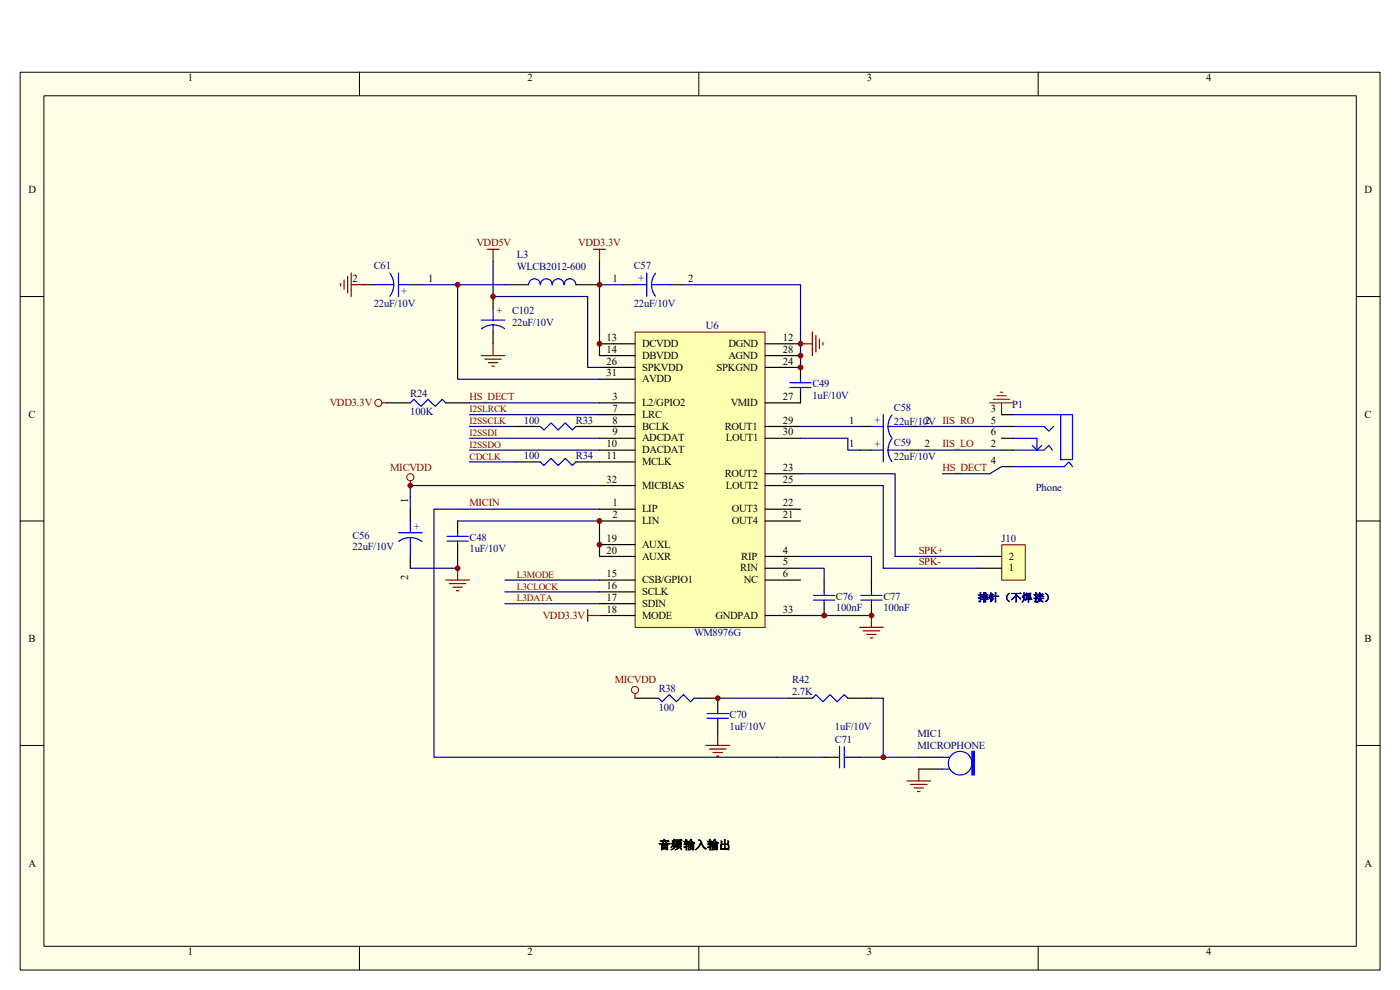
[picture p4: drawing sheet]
<svg xmlns="http://www.w3.org/2000/svg" width="297mm" height="210mm" viewBox="0 0 297 210" stroke-linecap="round" stroke-linejoin="round" font-family="sans-serif">
<path d="M4.3 15.3h288.5v190.5h-288.5z" fill="#ffffe8"/>
<g fill="none" stroke="#000" stroke-width=".21">
<path d="M4.3 15.3h288.5v190.5h-288.5zM76.3 15.3v5M148.3 15.3v5M220.2 15.3v5M9.3 20.3h278.4v180.4h-278.4zM4.3 62.9h5M287.7 62.9h5M4.3 110.5h5M287.7 110.5h5M4.3 158.1h5M287.7 158.1h5M76.3 200.7v5.1"/>
<path d="M148.3 200.7v5.1M220.2 200.7v5.1"/>
</g>
<g fill="none" stroke="#000" stroke-width=".25">
<path d="M77 60.4h2.5M87 60.4h2.6M107.1 60.4h5M122.2 60.4h5M132.2 60.4h2.5M142.2 60.4h2.5M169.8 77.9v2.5M82 85.5h5M94.6 85.5h5M169.8 83v2.5M182.4 90.5h2.5M182.4 95.5h2.5"/>
<path d="M192.4 90.5h2.5M192.4 95.5h2.5M212.5 90.5h2.5M212.5 95.5h2.5M212.5 88h2.5M212.5 93h2.5M212.5 99h2.5M225 97.5h.1M87 108v2.5M87 118v2.5M97.1 110.5v2.5M97.1 115.5v2.5"/>
<path d="M134.7 148.1h5M147.3 148.1h5v2.5M152.3 153.1v2.5M167.3 148.1h5M179.9 148.1h5M174.8 160.6h2.6M179.9 160.6h2.5"/>
</g>
<g fill="none" stroke="#00f" stroke-width=".25">
<path d="M82.7 58l.7 1.4 .1 1M84.5 57.9v5M137.2 57.9v5M139.1 58l-.7 1.4-.2 1M79.5 60.4h4M83.5 60.4l-.1 1-.7 1.4M84.5 60.4h2.5M112.1 60.4a1.25 1.25 0 0 1 1.3-1.3 1.25 1.25 0 0 1 1.2 1.3 1.25 1.25 0 0 1 1.3-1.3 1.25 1.25 0 0 1 1.2 1.3 1.25 1.25 0 0 1 1.3-1.3 1.25 1.25 0 0 1 1.3 1.3 1.25 1.25 0 0 1 1.2-1.3 1.25 1.25 0 0 1 1.3 1.3M134.7 60.4h2.5M138.2 60.4l.2 1 .7 1.4M138.2 60.4h4M87 85.5l.8-.8 1.5 1.5 1.5-1.5 1.5 1.5 1.5-1.5 .8 .8"/>
<path d="M167.6 81.2h4.5M167.6 82.2h4.5M169.8 80.4v.8M169.8 82.2v.8M184.9 90.5h2.5M184.9 95.5h2.5M187.4 88v10M188.4 90.5l.1 1 .7 1.4M188.4 95.5l.1 1 .7 1.4M188.4 90.5h4M188.4 95.5h4M189.2 88l-.7 1.4-.1 1.1"/>
<path d="M189.2 93l-.7 1.4-.1 1.1M215 90.5h6.5l1 1 1-1M215 95.5h6.5l1-1 .8 1M215 99h10.8l1-1 .7 1M215 88h10M215 93h5v2.2M219 94.5l1 1 1-1M225 88h2.5v9.5h-2.5zM84.5 113h5.1M87 114l1.1 .2 1.4 .7M87 114l-1 .2-1.4 .7M87 110.5v2.5"/>
<path d="M87 114v4M94.8 114.8h4.5M94.8 113.8h4.5M97.1 113v.8M97.1 114.8v.7M139.7 148.1l.8 .8 1.5-1.5 1.5 1.5 1.5-1.5 1.5 1.5 .8-.8M150 152.4h4.5M150 151.4h4.5M152.3 150.6v.8M152.3 152.4v.7M172.3 148.1l.8-.7 1.5 1.5 1.5-1.5 1.5 1.5 1.5-1.5 .8 .7M178.1 158.4v4.5"/>
<path d="M179.1 158.4v4.5M177.4 160.6h.7M179.1 160.6h.8"/>
</g>
<path d="M189.9 118h17.6M187.4 120.5h20.1M152.3 148.1h15M184.9 148.1h2.5v12.5M164.8 160.6h10M182.4 160.6h12.5" fill="none" stroke="#000080" stroke-width=".25"/>
<g fill="none" stroke="#800000" stroke-width=".21">
<circle cx="80.3" cy="85.5" r=".75"/>
<circle cx="134.7" cy="146.4" r=".75"/>
</g>
<g fill="none" stroke="#800000" stroke-width=".25">
<path d="M125.9 52.9h2.5M127.2 52.9v2.5M81 85.5h1M134.7 147.1v1M149.8 158.1h5M150.5 158.9h3.5M151.3 159.6h2M152.3 155.6v2.5M152 160.4h.5M192.4 165.7h5M193.2 166.4h3.5M193.9 167.2h2"/>
<path d="M194.7 167.9h.5M194.9 163.2v2.5"/>
</g>
<path d="M134.8 70.5h27.5v62.6h-27.5z" fill="#ffffb0"/>
<g fill="none" stroke="#800000" stroke-width=".21">
<path d="M134.7 70.4h27.6v62.7h-27.6z"/>
<circle cx="87" cy="101.3" r=".75"/>
</g>
<g fill="none" stroke="#000" stroke-width=".25">
<path d="M104.6 62.9v2.5M104.6 70.4v2.5M127.2 72.9h7.5M127.2 75.4h7.5M127.2 77.9h7.5M162.3 72.9h7.5M162.3 75.4h7.5M162.3 77.9h7.5M109.6 90.5h5M109.6 98h5M122.2 90.5h12.5M122.2 98h12.5"/>
<path d="M127.2 80.4h7.5M127.2 88h7.5M127.2 93h7.5M127.2 95.5h7.5M127.2 85.5h7.5M162.3 90.5h7.5M162.3 93h7.5M162.3 85.5h7.5M127.2 118h7.5M127.2 108h7.5M127.2 110.5h7.5M127.2 103h7.5"/>
<path d="M127.2 115.5h7.5M162.3 118h7.5M162.3 108h7.5M162.3 110.5h7.5M162.3 103h7.5M162.3 100.5h7.5M127.2 123.1h7.5M127.2 125.6h7.5M127.2 128.1h7.5M127.2 130.6h7.5M162.3 120.5h7.5M162.3 123.1h7.5"/>
<path d="M162.3 130.6h7.5M194.9 160.6h5M194.9 163.2h5"/>
</g>
<g fill="none" stroke="#000080" stroke-width=".25">
<path d="M104.6 55.4v7.5h20.1v15h2.5M127.2 55.4v20M89.6 60.4h17.5M97.1 60.4v20h30.1M127.2 60.4h5M144.7 60.4h25.1v17.5M99.6 95.5h27.6M99.6 93h27.6M99.6 88h27.6M99.6 98h10M99.6 90.5h10M99.6 85.5h27.6"/>
<path d="M169.8 93h10.1v2.5h2.5M169.8 90.5h12.6M194.9 95.5h17.6M194.9 90.5h17.6M212.5 99l-2.5 1.5h-10.1M97.1 118v2.5h-10.1M97.1 110.5h30.1v7.5M127.2 108h-35.1v52.6h72.7M127.2 103h-40.2v5M169.8 103h17.6v17.5M169.8 100.5h20.1v17.5M107.1 123.1h20.1"/>
<path d="M107.1 128.1h20.1M107.1 125.6h20.1"/>
</g>
<g fill="none" stroke="#800000" stroke-width=".25">
<path d="M73 59.4v2M73.8 58.6v3.6M74.5 57.9v5M103.4 52.9h2.5M104.6 52.9v2.5M72.2 60.1v.6M74.5 60.4h2.5M102.1 75.4h5M102.9 76.2h3.5M103.6 76.9h2M104.4 77.7h.5M104.6 72.9v2.5"/>
<path d="M169.8 72.9h2.5M172.3 70.4v5M173.1 71.2v3.5M173.8 71.9v2M174.6 72.7v.5M87 102v1M94.6 123.1h5M95.3 123.8h3.5M96.1 124.6h2M96.8 125.3h.5M97.1 120.5v2.6M124.7 129.3v2.5"/>
<path d="M124.7 130.6h2.5M182.4 133.1h5M183.1 133.8h3.5M183.9 134.6h2M184.6 135.3h.5M184.9 130.6v2.5"/>
</g>
<g fill="none" stroke="#00f" stroke-width=".25">
<path d="M102.1 67.9h5M104.6 68.9l1 .2 1.5 .7M104.6 68.9l-1 .2-1.4 .7M104.6 65.4v2.5M104.6 68.9v1.5M114.6 98l.8 .7 1.5-1.5 1.5 1.5 1.5-1.5 1.5 1.5 .8-.7M114.6 90.5l.8 .7 1.5-1.5 1.5 1.5 1.5-1.5 1.5 1.5 .8-.7M199.9 163.2h1.5M199.9 160.6h1.5"/>
<circle cx="203.7" cy="161.9" r="2.51"/>
</g>
<path d="M210 85.5h5M210.7 84.7h3.5M211.5 84h2M212.2 83.2h.5M212.5 85.5v2.5" fill="none" stroke="#f00" stroke-width=".25"/>
<g fill="#800000" stroke="#800000" stroke-width=".21">
<circle cx="152.3" cy="148.1" r=".5"/>
<circle cx="187.4" cy="160.6" r=".5"/>
<circle cx="169.8" cy="77.9" r=".5"/>
<circle cx="127.2" cy="72.9" r=".5"/>
<circle cx="169.8" cy="75.4" r=".5"/>
<circle cx="169.8" cy="72.9" r=".5"/>
<circle cx="97.1" cy="60.4" r=".5"/>
<circle cx="104.6" cy="62.9" r=".5"/>
<circle cx="87" cy="103" r=".5"/>
<circle cx="97.1" cy="120.5" r=".5"/>
<circle cx="127.2" cy="110.5" r=".5"/>
<circle cx="127.2" cy="115.5" r=".5"/>
</g>
<path d="M206.2 159.4h.5v5h-.5z" fill-rule="evenodd" fill="#00f" stroke="#00f" stroke-width=".25"/>
<path d="M212.6 115.6h4.9v7.5h-4.9z" fill="#ffffb0"/>
<path d="M212.5 115.6h5v7.5h-5z" fill="none" stroke="#800000" stroke-width=".21"/>
<path d="M207.5 118h5M174.8 123.1v2.5M174.8 128.1v2.5M184.9 123.1v2.5M184.9 128.1v2.5M207.5 120.5h5" fill="none" stroke="#000" stroke-width=".25"/>
<path d="M172.6 127.3h4.5M172.6 126.3h4.5M174.8 125.6v.7M174.8 127.3v.8M182.6 127.3h4.5M182.6 126.3h4.5M184.9 125.6v.7M184.9 127.3v.8" fill="none" stroke="#00f" stroke-width=".25"/>
<path d="M169.8 118h15.1v5.1M169.8 120.5h5v2.6M169.8 130.6h15.1" fill="none" stroke="#000080" stroke-width=".25"/>
<g fill="#800000" stroke="#800000" stroke-width=".21">
<circle cx="174.8" cy="130.6" r=".5"/>
<circle cx="184.9" cy="130.6" r=".5"/>
<circle cx="127.2" cy="60.4" r=".5"/>
</g>
<text font-size="2.5" x="139.7" y="180.1">音频输入输出</text>
<g font-size="2.3">
<text x="39.9" y="17.2">1</text>
<text x="111.9" y="17.2">2</text>
<text x="183.9" y="17.2">3</text>
<text x="255.9" y="17.2">4</text>
<text x="6" y="41">D</text>
<text x="289.5" y="41">D</text>
<text x="74.8" y="59.8">2</text>
<text x="90.8" y="59.8">1</text>
<text x="130" y="59.8">1</text>
<text x="146" y="59.8">2</text>
<text x="128.7" y="72.3">13</text>
<text x="128.7" y="74.8">14</text>
<text x="128.7" y="77.3">26</text>
<text x="136.2" y="73.6">DCVDD</text>
<text x="136.2" y="76.1">DBVDD</text>
<text x="154.5" y="76.1">AGND</text>
<text x="154.5" y="73.6">DGND</text>
<text x="166.1" y="77.3">24</text>
<text x="166.1" y="74.8">28</text>
<text x="166.1" y="72.3">12</text>
<text x="128.7" y="79.8">31</text>
<text x="136.2" y="78.6">SPKVDD</text>
<text x="136.2" y="81.1">AVDD</text>
<text x="152" y="78.6">SPKGND</text>
<text x="6" y="88.6">C</text>
<text x="130" y="87.4">7</text>
<text x="130" y="89.9">8</text>
<text x="130" y="84.9">3</text>
<text x="136.2" y="88.6">LRC</text>
<text x="136.2" y="86.1">L2/GPIO2</text>
<text x="155" y="86.1">VMID</text>
<text x="166.1" y="89.9">29</text>
<text x="166.1" y="84.9">27</text>
<text x="180.1" y="89.9">1</text>
<text x="196.2" y="89.9">2</text>
<text x="210.2" y="87.4">3</text>
<text x="210.2" y="89.9">5</text>
<text x="289.5" y="88.6">C</text>
<text x="128.7" y="94.9">10</text>
<text x="130" y="92.4">9</text>
<text x="136.2" y="91.1">BCLK</text>
<text x="136.2" y="93.6">ADCDAT</text>
<text x="153.8" y="91.1">ROUT1</text>
<text x="154" y="93.6">LOUT1</text>
<text x="166.1" y="92.4">30</text>
<text x="180.1" y="94.9">1</text>
<text x="196.2" y="94.9">2</text>
<text x="210.2" y="92.4">6</text>
<text x="210.2" y="94.9">2</text>
<text x="128.7" y="97.4">11</text>
<text x="136.2" y="96.1">DACDAT</text>
<text x="136.2" y="98.6">MCLK</text>
<text x="153.8" y="101.1">ROUT2</text>
<text x="166.1" y="99.9">23</text>
<text x="210.2" y="98.4">4</text>
<text x="86.6" y="106.8" transform="rotate(-90 86.6 106.8)">1</text>
<text x="128.7" y="102.4">32</text>
<text x="130" y="107.4">1</text>
<text x="136.2" y="103.7">MICBIAS</text>
<text x="154" y="103.7">LOUT2</text>
<text x="166.1" y="107.4">22</text>
<text x="166.1" y="102.4">25</text>
<text x="130" y="109.9">2</text>
<text x="136.2" y="108.7">LIP</text>
<text x="136.2" y="111.2">LIN</text>
<text x="155.3" y="108.7">OUT3</text>
<text x="155.3" y="111.2">OUT4</text>
<text x="166.1" y="109.9">21</text>
<text x="128.7" y="114.9">19</text>
<text x="128.7" y="117.4">20</text>
<text x="136.2" y="116.2">AUXL</text>
<text x="136.2" y="118.7">AUXR</text>
<text x="157.3" y="118.7">RIP</text>
<text x="166.1" y="117.4">4</text>
<text x="166.1" y="119.9">5</text>
<text x="214" y="118.7">2</text>
<text x="86.6" y="123.1" transform="rotate(-90 86.6 123.1)">2</text>
<text x="128.7" y="122.5">15</text>
<text x="128.7" y="125">16</text>
<text x="136.2" y="123.7">CSB/GPIO1</text>
<text x="157.1" y="121.2">RIN</text>
<text x="157.8" y="123.7">NC</text>
<text x="166.1" y="122.5">6</text>
<text x="214" y="121.2">1</text>
<text x="128.7" y="127.5">17</text>
<text x="128.7" y="130">18</text>
<text x="136.2" y="126.2">SCLK</text>
<text x="136.2" y="128.7">SDIN</text>
<text x="136.2" y="131.2">MODE</text>
<text x="151.8" y="131.2">GNDPAD</text>
<text x="166.1" y="130">33</text>
<text x="6" y="136.2">B</text>
<text x="289.5" y="136.2">B</text>
<text x="6" y="183.9">A</text>
<text x="289.5" y="183.9">A</text>
<text x="39.9" y="202.6">1</text>
<text x="111.9" y="202.6">2</text>
<text x="183.9" y="202.6">3</text>
<text x="255.9" y="202.6">4</text>
</g>
<g font-size="2.3" fill="#800000">
<text x="101.1" y="52.3">VDD5V</text>
<text x="122.7" y="52.3">VDD3.3V</text>
<text x="70" y="86.1">VDD3.3V</text>
<text x="99.6" y="84.9">HS_DECT</text>
<text x="199.9" y="94.9">IIS_LO</text>
<text x="82.8" y="99.9">MICVDD</text>
<text x="199.9" y="99.9">HS_DECT</text>
<text x="99.6" y="107.4">MICIN</text>
<text x="194.9" y="119.9">SPK-</text>
<text x="194.9" y="117.4">SPK+</text>
<text x="115.1" y="131.2">VDD3.3V</text>
<text x="130.4" y="145">MICVDD</text>
</g>
<g font-size="2.3" fill="#000080">
<text x="79.3" y="57">C61</text>
<text x="109.6" y="54.8">L3</text>
<text x="109.6" y="57.3">WLCB2012-600</text>
<text x="134.5" y="57">C57</text>
<text x="136.8" y="59.6" transform="rotate(-90 136.8 59.6)">+</text>
<text x="79.3" y="65.1">22uF/10V</text>
<text x="85" y="61.2" transform="rotate(90 85 61.2)">+</text>
<text x="134.5" y="65.1">22uF/10V</text>
<text x="105.4" y="66.5">+</text>
<text x="108.6" y="66.5">C102</text>
<text x="108.6" y="69.1">22uF/10V</text>
<text x="149.8" y="69.8">U6</text>
<text x="172.3" y="82.1">C49</text>
<text x="87" y="84.1">R24</text>
<text x="87" y="88.1">100K</text>
<text x="111.1" y="89.9">100</text>
<text x="122.2" y="89.9">R33</text>
<text x="172.3" y="84.6">1uF/10V</text>
<text x="186.9" y="89.7" transform="rotate(-90 186.9 89.7)">+</text>
<text x="189.7" y="87.1">C58</text>
<text x="214.7" y="86.6">P1</text>
<text x="186.9" y="94.7" transform="rotate(-90 186.9 94.7)">+</text>
<text x="189.7" y="90.1">22uF/10V IIS_RO</text>
<text x="189.7" y="94.6">C59</text>
<text x="111.1" y="97.4">100</text>
<text x="122.2" y="97.4">R34</text>
<text x="189.7" y="97.7">22uF/10V</text>
<text x="219.8" y="104.1">Phone</text>
<text x="87.8" y="112.4">+</text>
<text x="74.8" y="114.4">C56</text>
<text x="74.8" y="116.7">22uF/10V</text>
<text x="99.6" y="114.7">C48</text>
<text x="99.6" y="117.2">1uF/10V</text>
<text x="212.5" y="114.9">J10</text>
<text x="177.3" y="127.2">C76</text>
<text x="177.3" y="129.7">100nF</text>
<text x="187.4" y="127.2">C77</text>
<text x="187.4" y="129.7">100nF</text>
<text x="207.5" y="127.6">排针（不焊接）</text>
<text x="147.2" y="135">WM8976G</text>
<text x="139.7" y="146.8">R38</text>
<text x="168.1" y="145">R42</text>
<text x="168.1" y="147.5">2.7K</text>
<text x="139.7" y="150.8">100</text>
<text x="154.8" y="152.3">C70</text>
<text x="154.8" y="154.8">1uF/10V</text>
<text x="177.1" y="154.8">1uF/10V</text>
<text x="177.1" y="157.5">C71</text>
<text x="194.6" y="156.3">MIC1</text>
<text x="194.6" y="158.8">MICROPHONE</text>
</g>
<g font-size="2" fill="#800000">
<text x="99.6" y="87.5">I2SLRCK</text>
<text x="99.6" y="90">I2SSCLK</text>
<text x="99.6" y="92.5">I2SSDI</text>
<text x="99.6" y="95">I2SSDO</text>
<text x="99.6" y="97.5">CDCLK</text>
<text x="109.6" y="122.6">L3MODE</text>
<text x="109.6" y="125.1">L3CLOCK</text>
<text x="109.6" y="127.6">L3DATA</text>
</g>
</svg>
